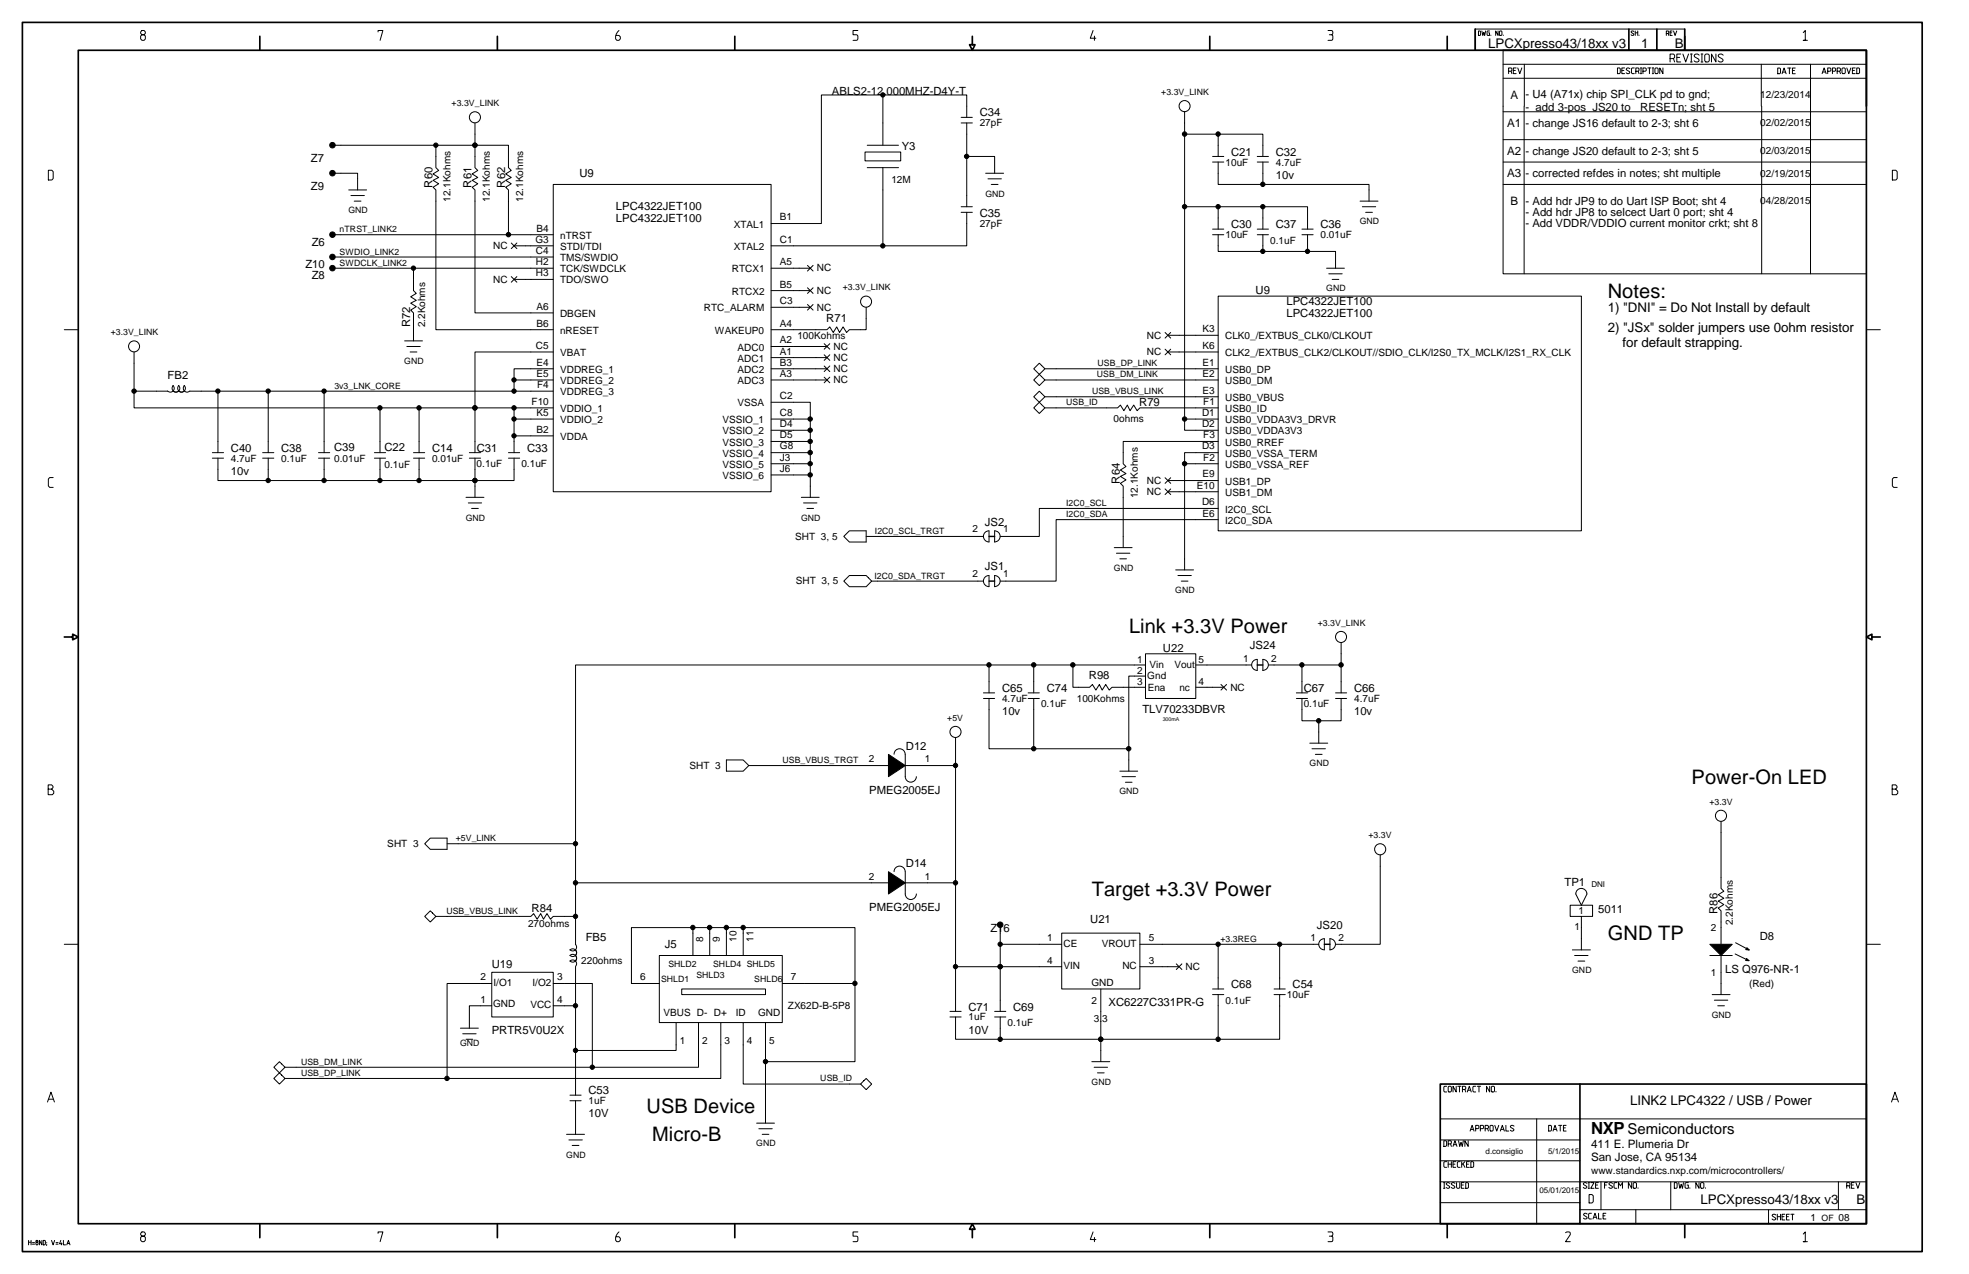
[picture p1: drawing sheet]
<svg xmlns="http://www.w3.org/2000/svg" width="432mm" height="279mm" viewBox="0 0 432 279" stroke-linecap="round" stroke-linejoin="round" font-family="sans-serif">
<g fill="none" stroke="#000" stroke-width=".22">
<path d="M31.1 6.7l-.3 .3v.3l.3 .3h.5l.3 .3v.6l-.3 .3h-.5l-.3-.3v-.6l.3-.3h.5l.3-.3v-.3l-.3-.3zM82.9 7v-.3h1.1l-.6 2.1M135.7 6.7a2.04 2.04 0 0 0-.7 1.8l.3 .3h.4l.3-.3v-.4l-.3-.3h-.6M188.1 6.7h-1v.9h.7l.3 .3-.1 .8-.9 .1M239.7 6.7l-.6 1.7h1.2M240 7.9v.9M291.2 6.7h.8a.55 .55 0 0 1 .2 .8l-.2 .1M291.5 7.6l.7 .1 .1 .8-.3 .3h-.8M324.2 6.8l.5 .1-.1 .9h-.4zM325 6.8l.2 1 .2-.7 .2 .7 .2-1M326.6 6.8h-.4l-.1 .1 .1 .9h.4v-.6h-.1M326.9 7.7v.1"/>
<path d="M328.5 6.8v1l-.5-1v1M329 6.8l.4 .1-.2 .9-.4-.2zM329.6 11v49h79.7M329.6 17.2h79.7M329.6 14.1h79.7M329.7 7.7v.1M330.8 15.6h.6l.2-.1v-.4l-.2-.2h-.6v1.3M331.4 15.6l.2 .6M331.9 15.5h.4M332.5 14.9h-.6v1.3h.6M332.8 14.9l.5 1.3 .4-1.3M334.3 14.1l-.1 45.9"/>
<path d="M354.7 14.9h.5l.1 .2v.9l-.1 .2h-.5zM355.7 15.5h.4M356.3 14.9h-.6v1.3h.6M357.4 15.1l-.5-.2-.3 .3 .7 .5v.3l-.4 .2-.3-.2M358.3 6.9l-.2-.1-.3 .1v.2l.5 .5-.2 .2-.4-.2M358.4 14.9h-.5l-.1 .2v.9l.1 .2h.5M358.6 6.8v1M358.6 7.2h.6M358.7 15.6h.6l.1-.1v-.4l-.1-.2h-.6v1.3M359.2 6.8v1M359.3 15.6l.1 .6M359.4 7.7v.1"/>
<path d="M359.7 14.9h.3M359.7 16.2h.3M359.9 14.9v1.3M360.3 15.6h.5l.2-.1v-.4l-.2-.2h-.5v1.3M361.4 14.9h.7M361.7 14.9v1.3M362.4 14.9h.2M362.4 16.2h.2M362.5 14.9v1.3M363.1 14.9h.4l.1 .2v.9l-.1 .2h-.4l-.2-.2v-.9zM364.7 14.9v1.3l-.7-1.3v1.3M365.4 7.3h.4v-.5h-.4v1"/>
<path d="M365.8 7.3l.2 .5M366.2 12.8h.8l.2-.2v-.5l-.2-.2h-.8v1.7M366.2 7.2h.4M366.7 6.8h-.5v1h.5M367 12.8l.2 .8M367 6.8l.3 1 .4-1M367.7 12.6h.6M368.6 11.9h-.9v1.7h.9M369.1 11.9l.6 1.7 .6-1.7M369.5 6.4h-46v4.6h46M370.7 13.6h.4M370.7 11.9h.4"/>
<path d="M370.9 11.9v1.7M372.6 12.1a.62 .62 0 0 0-1.1 .1l.1 .3 .9 .5v.5a.7 .7 0 0 1-1-.2M373 13.6h.4M373 11.9h.4M373.2 11.9v1.7M374.1 11.9h.5l.2 .2v1.2l-.2 .3h-.5l-.3-.3v-1.2zM376.3 11.9v1.7l-1-1.7v1.7M377.9 12.1a.62 .62 0 0 0-1.1 .1l1 .8 .1 .2-.1 .3a.68 .68 0 0 1-1-.2M386.2 14.1v9.2M389.8 14.9h.5l.2 .2v.9l-.2 .2h-.5zM390.8 16.2l.4-1.3 .5 1.3M391 15.8h.5"/>
<path d="M392 14.9h.7M392.4 14.9v1.3M393.1 15.5h.4M393.7 14.9h-.6v1.3h.6M395.5 7.2l.4-.5v2.1h-.4h.9M397 14.1v45.9M399.6 16.2l.4-1.3 .5 1.3M399.8 15.8h.5M400.8 15.6h.5l.2-.1v-.4l-.2-.2h-.5v1.3M401.8 15.6h.6l.1-.1v-.4l-.1-.2h-.6v1.3M402.9 15.6h.5l.2-.1v-.4l-.2-.2h-.5v1.3M403.4 15.6l.2 .6"/>
<path d="M404.1 14.9h.4l.2 .2v.9l-.2 .2h-.4l-.2-.2v-.9zM405 14.9l.4 1.3 .5-1.3M406.2 15.5h.5M406.8 14.9h-.6v1.3h.6M407.2 14.9h.4l.2 .2v.9l-.2 .2h-.4zM10.6 37.3h.8l.3 .4v1.5l-.3 .3h-.8zM73.5 31.9h38v4.9l.6 .6-1.2 .7 1.2 .8-1.2 .6 1.2 .8-1.2 .8 .6 .6v9.8M73.5 38h4.9v3.7M95.6 31.9v4.9l.6 .6-1.2 .7 1.2 .8-1.2 .6 1.2 .8-1.2 .8 .6 .6v30.6h25.7M104.2 27v9.8l.6 .6-1.3 .7 1.3 .8-1.3 .6 1.3 .8-1.3 .8 .7 .6v26.9h17.1M189.7 33.3h7.8v2h-7.8zM190.2 31.9h6.8"/>
<path d="M190.2 36.8h6.8M193.6 20.8v11.1M193.6 36.8v17.1M210.8 27h2.4M210.8 25.7h2.4M212 34.3h6.1v3.7M212 25.7v-4.9h-31.9v28.2h-11M212 27v18.3M216.2 38h3.9M216.7 39.2h2.9M259.8 29.4h17.1v4.9M259.8 24.5v69.9h7.3"/>
<path d="M265.9 35.5h2.5M265.9 34.3h2.5M267.1 35.5v4.9h33.1v3.7M267.1 29.4v4.9M275.7 35.5h2.5M275.7 34.3h2.5M276.9 35.5v4.9M329.6 35.5h79.7M329.6 24.5h79.7M329.6 30.6h79.7M386.3 23.3v36.7M415 37.3h.8l.3 .4v1.5l-.3 .3h-.8z"/>
<path d="M73.5 58.8h47.8M73.5 56.4h47.8M73.5 51.5h47.8M76.5 41.7h3.9M77 42.9h2.9M77.7 44.1h1.5M90.7 58.8v4.9l.6 .6-1.2 .8 1.2 .8-1.2 .6 1.2 .7-1.2 .8 .6 .6v6.2M112.1 53.3l1.2 1.2M112.7 53.9h8.6M113.3 53.3l-1.2 1.2M121.3 40.4h47.8v67.4h-47.8zM177.1 58.2l1.2 1.2"/>
<path d="M177.7 58.8h-8.6M178.3 58.2l-1.2 1.2M210.8 46.6h2.4M210.8 45.3h2.4M212 46.6v7.3h-42.9M217.4 40.4h1.5M259.8 45.3h26.9v4.9M265.9 51.5h2.5M265.9 50.2h2.5M267.1 51.5v3.6h25.8v3.7M267.1 45.3v4.9M275.7 51.5h2.5"/>
<path d="M275.7 50.2h2.5M276.9 45.3v4.9M276.9 51.5v3.6M285.5 51.5h2.5M285.5 50.2h2.5M286.7 51.5v3.6M290.9 58.8h3.9M298.3 44.1h3.9M298.8 45.3h2.9M299.5 46.6h1.5M329.6 40.4h79.7M14.1 72.3h3.1"/>
<path d="M29.4 77.2v12.3h91.9M88.7 74.8h3.9M89.2 76h3M89.9 77.2h1.5M112.1 60.7l1.2 1.2M112.7 61.3h8.6M113.3 60.7l-1.2 1.2M121.3 77.2h-17.1v22.1M169.1 76h12.3M177.1 66.8l1.2 1.2M177.1 63.1l1.2 1.2M177.7 67.4h-8.6"/>
<path d="M177.7 63.7h-8.6M178.3 66.8l-1.2 1.2M178.3 63.1l-1.2 1.2M180.7 75.4l1.3 1.2M180.7 77.8l1.3 1.2M181.4 78.4h-12.3M182 75.4l-1.3 1.2M182 77.8l-1.3 1.2M189.9 67.4v4.9h-3.6l-.6 .6-.8-1.2-.8 1.2-.6-1.2-.8 1.2-.7-1.2-.6 .6h-12.3M255.5 72.9l1.2 1.2M255.5 76.6l1.2 1.2M256.1 73.5h11"/>
<path d="M256.1 77.2h11M256.7 72.9l-1.2 1.2M256.7 76.6l-1.2 1.2M267.1 64.9h79.7v51.5h-79.7zM291.4 60h2.9M292.1 61.3h1.5M409.3 72.3h3M29.4 85.8h7.4M38 84.5a.85 .85 0 0 1 0 1.3 .85 .85 0 0 1-1.3-.1M38 84.5a.85 .85 0 0 0 0 1.2 .85 .85 0 0 0 1.2 0 .86 .86 0 0 0 1.2 .1 .86 .86 0 0 0 0-1.3 .86 .86 0 0 0 0 1.2 .86 .86 0 0 0 1.2 0M38 85.7a.85 .85 0 0 0 1.2 .1 .85 .85 0 0 0 0-1.3 .86 .86 0 0 0 0 1.2 .86 .86 0 0 0 1.2 0M41.7 85.8h79.6"/>
<path d="M46.6 99.3h2.4M47.8 85.8v13.5M57.6 99.3h2.4M58.8 85.8v13.5M69.9 99.3h2.4M71.1 85.8v13.5M82.1 99.3h2.5M83.3 89.5v9.8M90.7 99.3h2.4M91.9 89.5v9.8M102.9 99.3h2.5M111.5 99.3h2.5"/>
<path d="M112.7 89.5v9.8M112.7 91.9h8.6M112.7 83.3h8.6M112.7 95.6h8.6M121.3 80.9h-8.6v4.9M169.1 88.2h8.6v20.9M169.1 99.3h8.6M169.1 96.8h8.6M169.1 94.4h8.6M177.7 91.9h-8.6M180.7 80.3l1.3 1.2M180.7 82.7l1.3 1.2"/>
<path d="M181.4 80.9h-12.3M181.4 83.3h-12.3M182 80.3l-1.3 1.2M182 82.7l-1.3 1.2M226.7 80.9l1.2-1.2 1.3 1.2-1.3 1.2zM226.7 83.3l1.2-1.2 1.3 1.2-1.3 1.3zM226.7 87l1.2-1.2 1.3 1.2-1.3 1.2zM226.7 89.5l1.2-1.3 1.3 1.3-1.3 1.2zM229.2 89.5h15.9l.6-.7 .8 1.3 .7-1.3 .6 1.3 .8-1.3 .8 1.3 .6-.6h17.1M229.2 80.9h37.9M229.2 83.3h37.9M229.2 87h37.9"/>
<path d="M267.1 96.8h-20.8v4.9l.6 .6-1.2 .8 1.2 .8-1.2 .6 1.2 .7-1.2 .8 .6 .6v13.5M267.1 99.3h-7.3v25.7M267.1 91.9h-7.3M11.7 104.7h-.8l-.3 .4v1.5l.3 .3h.8M46.6 100.5h2.4M47.8 100.5v4.9h64.9v-4.9M57.6 100.5h2.4M58.8 100.5v4.9M69.8 100.5h2.5M71.1 100.5v4.9M82.1 100.5h2.5M83.3 100.5v4.9"/>
<path d="M90.7 100.5h2.4M91.9 100.5v4.9M102.2 109.1h3.9M102.7 110.3h2.9M102.9 100.5h2.5M103.4 111.5h1.5M104.2 100.5v8.6M111.5 100.5h2.5M169.1 104.2h8.6M169.1 101.7h8.6M175.7 109.1h3.9M176.2 110.3h3"/>
<path d="M177 111.5h1.4M185 117.6l1.3-1.2h3.6v2.5h-3.6zM189.9 117.6h25.8M215.9 116.9l.6-.4 .4-.1v2.5a1.22 1.22 0 0 1-1-2zM218.1 116.4a1.22 1.22 0 0 1 1.2 1.2 1.22 1.22 0 0 1-1.2 1.3M218.1 116.4v2.5M255.5 104.8l1.2 1.2M255.5 107.2l1.2 1.3M256.7 104.8l-1.2 1.2M256.7 107.2l-1.2 1.3M267.1 111.5h-39.2v6.1h-8.5M267.1 114h-35.5v13.4h-12.2"/>
<path d="M267.1 101.7h-7.3M267.1 105.4h-11M267.1 107.8h-11M416.1 104.7h-.8l-.3 .4v1.5l.3 .3h.8M185 127.4l1.3-1.2h3.6l1.3 1.2-1.3 1.3h-3.6zM191.2 127.4h24.5M215.9 126.7l.6-.4 .4-.1v2.5a1.22 1.22 0 0 1-1-2zM218.1 126.2a1.22 1.22 0 0 1 1.2 1.2 1.22 1.22 0 0 1-1.2 1.3M218.1 126.2v2.5M244.3 120.1h4M244.8 121.3h3M245.6 122.6h1.4"/>
<path d="M257.8 125h3.9M258.3 126.2h3M259.1 127.4h1.4M215.7 153.2h2.4M215.7 152h2.4M216.9 153.2v11h30.6M216.9 145.8v6.2M225.5 153.2h2.4M225.5 152h2.4M226.7 145.8v6.2M226.7 153.2v11M235.3 145.8v4.9h3.7l.6-.6 .7 1.2 .8-1.2 .6 1.2 .8-1.2 .7 1.2 .7-.6h7.3"/>
<path d="M251.2 143.4h11v9.8h-11zM251.2 145.8h-125v61.3a.86 .86 0 0 1 0 1.2 .86 .86 0 0 1-1.2 0M251.2 148.3h-3.7v20.8M262.2 150.7h6.2M262.2 145.8h12.3M267.8 150.1l1.2 1.2M269 150.1l-1.2 1.2M274.7 145.1l.6-.4 .4-.1v2.4a1.21 1.21 0 0 1-1-1.9zM276.9 144.6a1.21 1.21 0 0 1 1.3 1.2 1.21 1.21 0 0 1-1.3 1.2zM278.2 145.8h15.9M284.3 153.2h2.4M284.3 152h2.4"/>
<path d="M285.5 153.2v4.9h8.6v-4.9M285.5 145.8v6.2M289.2 158.1v4.9M292.9 153.2h2.4M292.9 152h2.4M294.1 140.9v11.1M10.6 173.1h.7l.3-.4v-.3l-.3-.3h-.7v2.2h.9l.3-.3v-.5l-.5-.4M159.3 166.7h3.7l1.2 1.2-1.2 1.2h-3.7zM164.2 167.9h31.9M196.1 165.4a1.22 1.22 0 0 1 1.2-1.2 1.22 1.22 0 0 1 1.2 1.2M198.5 165.4v4.9a1.22 1.22 0 0 0 1.2 1.2 1.22 1.22 0 0 0 1.3-1.2M198.5 167.9h11"/>
<path d="M209.5 161.8v60M245.6 169.1h3.9M246.1 170.3h2.9M246.8 171.6h1.5M287.2 163h4M287.7 164.2h3M288.5 165.4h1.4M415 173.1h.7l.3-.4v-.3l-.3-.3h-.7v2.2h.9l.3-.3v-.5l-.5-.4M93.1 185l1.3-1.2h3.6v2.5h-3.6zM98 185h28.2M126.2 193.6h69.9M196.1 191.2a1.22 1.22 0 0 1 1.2-1.3 1.22 1.22 0 0 1 1.2 1.3v4.9a1.22 1.22 0 0 0 1.2 1.2 1.22 1.22 0 0 0 1.3-1.3"/>
<path d="M198.5 193.6h11M302.7 187.5v19.6h-9.8M344.3 198.5h5v2.5h-5zM346.1 195.1a1.23 1.23 0 0 1 1.9 .9l-1.2 2.5-1.2-2.5v-.3zM377.4 180.1v14.7l.6 .7-1.2 .7 1.2 .8-1.2 .6 1.2 .8-1.2 .7 .6 .6v7.4M14.1 207.1h3.1M93.1 201l1.3-1.3 1.2 1.3-1.2 1.2zM95.6 201h20.8l.6-.6 .8 1.2 .8-1.2 .6 1.2 .8-1.2 .7 1.2 .6-.6h4.9M107.8 213.2h13.5v9.8h-13.5zM107.8 215.7h-9.8v20.8M121.3 215.7h8.6v18.4M125 208.3a.85 .85 0 0 1 1.2 0 .85 .85 0 0 1 0 1.2 .86 .86 0 0 1 0 1.2 .86 .86 0 0 1-1.2 .1 .85 .85 0 0 1 1.2 0 .85 .85 0 0 1 0 1.2"/>
<path d="M126.2 208.3a.85 .85 0 0 1 0 1.2 .85 .85 0 0 1-1.2 0 .86 .86 0 0 1 1.2 0 .86 .86 0 0 1 0 1.3M126.2 212v18.4h22.1v-6.1M144.6 209.6h27v14.7h-27zM144.6 215.7h-6.1v-12.3h49v29.4h-19.6M149.5 216.9h18.4v1.2h-18.4zM152 203.4v6.2M155.6 203.4v6.2M159.3 203.4v6.2M163 203.4v6.2M187.5 215.7h-15.9M219.4 207.1h13.4M219.4 203.4v18.4"/>
<path d="M232.8 204.6h17.2v12.3h-17.2zM232.8 212h-23.2M241.4 216.9v15.9M250 207.1h39.2M250 212h8.6M258 211.4l1.2 1.2M259.2 211.4l-1.2 1.2M265.9 218.1h2.5M265.9 216.9h2.5M267.1 207.1v9.8M267.1 218.1v9.8M279.4 218.1h2.5"/>
<path d="M279.4 216.9h2.5M280.6 218.1v9.8h-71.1v-4.9M280.6 207.1v9.8M290.4 208.3a1.22 1.22 0 0 1-1.2-1.2 1.22 1.22 0 0 1 1.2-1.2v2.4M291.6 205.9a1.22 1.22 0 0 1 1.3 1.2 1.22 1.22 0 0 1-1.3 1.2M291.7 205.9v2.4M344.8 208.3h4M345.3 209.5h3M346.1 210.8h1.4M346.8 201v7.3M375 209.5h4.9M375.5 218.1h3.9"/>
<path d="M376 219.4h2.9M377.4 209.5v8.6M380.5 209.2l3 1.5M380.6 206.8l3 1.5h-.8l.3-.5 .5 .5M383 210.2l.6 .5h-.8zM383.1 208l.2 .2h-.3zM383.2 210.6h-.2l.1-.2 .2 .2M409.3 207.1h3M60 234.1l1.3-1.3 1.2 1.3-1.2 1.2zM60 236.5l1.3-1.2 1.2 1.2-1.2 1.2zM101 225.5h3.9M101.5 226.7h2.9"/>
<path d="M102.2 227.9h1.5M107.8 220.6h-4.9v4.9M121.3 220.6h4.9M126.2 230.4v9.8M153.2 224.3v9.8h-90.7M158.1 224.3v12.2h-95.6M163 224.3v13.4h25.7M167.9 224.3v22M189.4 237l.5-.5 1.3 1.2-1.3 1.3-1.2-1.3zM208.3 223h2.5M208.3 221.8h2.5M218.1 223h2.5"/>
<path d="M218.1 221.8h2.5M219.4 223v4.9M239.4 232.8h4M239.9 234.1h3M240.7 235.3h1.4M317.2 238.2h-.4l-.2 .2v.9l.2 .2h.4M317.8 238.2h.3l.2 .2v.9l-.2 .2h-.3l-.2-.2v-.9zM319.3 238.2v1.3l-.7-1.3v1.3M319.7 238.2h.7M320.1 238.2v1.3M320.7 238.9h.5l.2-.1v-.4l-.2-.2h-.5v1.3M321.2 238.9l.2 .6"/>
<path d="M321.8 239.5l.4-1.3 .4 1.3M321.9 239.1h.6M323.6 238.2h-.4l-.2 .2v.9l.2 .2h.4M324 238.2h.7M324.3 238.2v1.3M326.7 238.2v1.3l-.7-1.3v1.3M327.2 238.2h.4l.1 .2v.9l-.1 .2h-.4l-.2-.2v-.9zM328.1 239.4v.1M376.7 220.6h1.5M10.4 241.7l.8-2.2 .7 2.2M10.7 241.1h.9M124.2 248.8h4"/>
<path d="M124.8 250h2.9M125 240.2h2.4M125 241.4h2.4M125.5 251.2h1.5M126.2 241.4v7.4M165.9 246.3h3.9M166.4 247.5h3M167.2 248.8h1.4M315.8 250h30.7M315.8 245.4h93.5M315.8 254.6h30.7M315.8 259.2h93.5"/>
<path d="M316.6 259.4h.3M316.6 250.2h.5l.1 .1v.9l-.1 .2h-.5zM316.7 259.4v1.2M317.2 254.8h-.4l-.2 .1v.9l.2 .2h.4M317.6 254.8v1.2M317.6 255.3h.7M317.6 250.9h.5l.2-.2v-.4l-.2-.1h-.5v1.2M317.9 259.5l-.5-.1-.3 .2 .7 .6v.3l-.4 .1-.3-.2M318.1 250.9l.2 .5M318.3 254.8v1.2M318.6 255.3h.5M318.6 251.4l.5-1.2 .4 1.2"/>
<path d="M318.8 251h.5M319.1 259.5l-.6-.1-.2 .2 .7 .6v.3l-.5 .1-.2-.2M319.2 254.8h-.6v1.2h.6M319.4 259.4v1l.2 .2h.4l.1-.2v-1M319.8 250.2l.3 1.2 .3-.9 .3 .9 .2-1.2M320.2 254.8h-.4l-.2 .1v.9l.2 .2h.4M320.5 259.9h.4M320.5 254.8v1.2M320.8 255.2l.4 .8M321.1 259.4h-.6v1.2h.6M321.2 254.8l-.7 .7M321.4 259.4h.5l.1 .1v.9l-.1 .2h-.5z"/>
<path d="M321.6 255.3h.4M322 250.2v1.2l-.8-1.2v1.2M322.2 254.8h-.6v1.2h.6M322.4 248.1l.4-1.3 .5 1.3M322.6 254.8h.4l.2 .1v.9l-.2 .2h-.4zM322.6 247.7h.5M323.6 247.5h.5l.2-.1v-.4l-.2-.2h-.5v1.3M324.6 247.5h.6l.2-.1v-.4l-.2-.2h-.6v1.3M325.7 247.5h.5l.2-.1v-.4l-.2-.2h-.5v1.3M326.2 247.5l.2 .6M326.9 246.8h.4l.1 .2v.9l-.1 .2h-.4l-.2-.2v-.9zM327.8 246.8l.4 1.3 .5-1.3"/>
<path d="M329 248.1l.5-1.3 .4 1.3M329.2 247.7h.5M330.2 246.8v1.3h.7M332 247l-.3-.2-.4 .1v.3l.7 .6-.3 .3-.5-.2M337 245.4v23M339.6 246.8h.5l.1 .2v.9l-.1 .2h-.5zM340.6 248.1l.4-1.3 .5 1.3M340.7 247.7h.6M341.8 246.8h.7M342.2 246.8v1.3M342.9 247.4h.4M343.5 246.8h-.6v1.3h.6"/>
<path d="M348 259.5l-.3-.1-.4 .1v.3l.7 .5-.3 .3-.5-.2M348.3 259.4h.3M348.4 259.4v1.2M348.8 259.4h.8l-.8 1.2h.8M349.9 259.9h.5M350.5 259.4h-.6v1.2h.6M351.1 259.2v6.1M351.9 259.9h.4M352.5 259.4h-.6v1.2M353.6 259.5l-.5-.1-.3 .2 .8 .7a.45 .45 0 0 1-.3 .3 .45 .45 0 0 1-.5-.2M354.6 259.4h-.5l-.2 .1v.9l.2 .2h.5M357.8 259.4v1.2l-.7-1.2v1.2"/>
<path d="M358.3 259.4h.4l.2 .1v.9l-.2 .2h-.4l-.1-.2v-.9zM366.4 259.2v6.1M367.2 259.4h.4l.2 .1v.9l-.2 .2h-.4zM368.1 259.4l.3 1.2 .3-.9 .3 .9 .2-1.2M370.2 259.4h-.5l-.2 .1v.9l.2 .2h.5v-.7h-.2M372.6 259.4v1.2l-.7-1.2v1.2M373.1 259.4h.4l.2 .1v.9l-.2 .2h-.4l-.2-.2v-.9zM403.2 259.2v6.1M406 259.9h.4M406.6 259.4h-.6v1.2h.6M407 259.4l.4 1.2 .5-1.2M414.8 241.7l.8-2.2 .7 2.2"/>
<path d="M415.1 241.1h.9M6.3 272v1M6.3 272.4h.5M6.8 272v1M7.1 272.9h.5M7.1 272.5h.5M8 272l-.1 .3 .4 .3-.1 .4h-.2l-.1-.4 .3-.2 .1-.2zM9.2 272v1l-.5-1v1M9.5 272l.4 .2-.1 .8h-.3zM10.2 272.9v.2M10.2 272.5v.1M11.3 272l.3 1 .4-1"/>
<path d="M12.3 272.9h.4M12.3 272.5h.4M13.3 272l-.2 .8h.5M13.5 272.6v.4M13.9 272v1h.5M14.6 273l.4-1 .3 1M14.8 272.7h.4M31.1 270.2l-.3 .3v.3l.3 .3h.5l.3 .3v.6l-.3 .3h-.5l-.3-.3v-.6l.3-.3h.5l.3-.3v-.3l-.3-.3zM82.9 270.5v-.3h1.1l-.6 2.1M135.7 270.2a2.03 2.03 0 0 0-.7 1.8l.3 .3h.4l.3-.3v-.4l-.3-.4h-.6M188.1 270.2h-1v.9h.7l.3 .3-.1 .8-.9 .1M239.7 270.2l-.6 1.6h1.2"/>
<path d="M240 271.4v.9M291.2 270.2h.8a.5 .5 0 0 1 .3 .4 .5 .5 0 0 1-.3 .5M291.5 271.1l.7 .1 .1 .8-.3 .3h-.8M315.8 263.8h30.7M316.6 260.6h.3M343.3 270.3l.8-.1 .2 .1 .1 .2v.3l-1.1 1.5h1.1M346.5 265.3h62.8M348.1 266.3l-.1-.1a.43 .43 0 0 0-.7 .2l.8 .7a.45 .45 0 0 1-.8 0M348.3 260.6h.3M348.5 262h.6l.3 .3v1.2l-.3 .3h-.6zM349 266.1h-.4l-.2 .2v.8l.2 .2h.4M349.3 267.3l.5-1.2 .4 1.2"/>
<path d="M349.5 267h.6M350.6 266.1v1.2h.6M351.6 266.6h.4M352.2 266.1h-.6v1.2h.6M354.9 260.6v-1.2l.5 .7 .4-.7v1.2M358.7 265.3v3.1M359.2 260.5v.1M370.6 260.5v.1M374 260.5v.1M387.8 265.3v3.1M389.4 266.5l-.5-.2-.3 .3 .7 .5v.3a.47 .47 0 0 1-.7-.1M389.8 266.3v1.2"/>
<path d="M389.8 266.8h.7M390.5 266.3v1.2M390.8 266.8h.4M391.4 266.3h-.6v1.2h.6M391.8 266.8h.4M392.4 266.3h-.6v1.2h.6M392.7 266.3h.7M393.1 266.3v1.2M395.5 270.6l.4-.4v2.1h-.4h.9M405 260.1h.5l.2-.2v-.4l-.2-.1h-.5v1.2M405.5 260.1l.2 .5"/>
<circle cx="104.1" cy="25.7" r="1.22"/>
<circle cx="259.8" cy="23.3" r="1.21"/>
<circle cx="29.4" cy="76" r="1.21"/>
<circle cx="189.9" cy="66.2" r="1.21"/>
<circle cx="294.1" cy="139.7" r="1.21"/>
<circle cx="209.5" cy="160.5" r="1.22"/>
<circle cx="377.4" cy="178.9" r="1.22"/>
<circle cx="302.7" cy="186.3" r="1.22"/>
</g>
<g fill="#000" stroke="#000" stroke-width=".22">
<path d="M194.8 165.4l3.7 2.5-3.7 2.4z" fill-rule="evenodd"/>
<path d="M194.8 191.2l3.7 2.4-3.7 2.5z" fill-rule="evenodd"/>
<path d="M375 207.1h4.9l-2.5 2.4z" fill-rule="evenodd"/>
<circle cx="72.9" cy="31.8" r=".61"/>
<circle cx="72.9" cy="38" r=".61"/>
<circle cx="95.6" cy="31.8" r=".48"/>
<circle cx="104.2" cy="31.8" r=".48"/>
<circle cx="193.6" cy="20.8" r=".48"/>
<circle cx="212" cy="34.3" r=".48"/>
<circle cx="259.8" cy="29.4" r=".49"/>
<circle cx="267.1" cy="29.4" r=".48"/>
<circle cx="72.9" cy="51.5" r=".61"/>
<circle cx="72.9" cy="58.8" r=".61"/>
<circle cx="72.9" cy="56.4" r=".61"/>
<circle cx="90.7" cy="58.8" r=".48"/>
<circle cx="111.5" cy="51.5" r=".49"/>
<circle cx="193.6" cy="53.9" r=".48"/>
<circle cx="259.8" cy="45.3" r=".48"/>
<circle cx="267.1" cy="45.3" r=".48"/>
<circle cx="276.9" cy="40.4" r=".48"/>
<circle cx="276.9" cy="45.3" r=".48"/>
<circle cx="276.9" cy="55.1" r=".48"/>
<circle cx="286.7" cy="55.1" r=".48"/>
<circle cx="29.4" cy="85.8" r=".48"/>
<circle cx="47.8" cy="85.8" r=".48"/>
<circle cx="58.8" cy="85.8" r=".48"/>
<circle cx="71.1" cy="85.8" r=".48"/>
<circle cx="83.3" cy="89.4" r=".48"/>
<circle cx="91.9" cy="89.4" r=".48"/>
<circle cx="104.1" cy="89.4" r=".48"/>
<circle cx="112.7" cy="89.4" r=".48"/>
<circle cx="112.7" cy="91.9" r=".48"/>
<circle cx="112.7" cy="85.8" r=".48"/>
<circle cx="112.7" cy="83.3" r=".48"/>
<circle cx="112.7" cy="95.6" r=".48"/>
<circle cx="177.7" cy="99.2" r=".49"/>
<circle cx="177.7" cy="96.8" r=".48"/>
<circle cx="177.7" cy="94.3" r=".48"/>
<circle cx="177.7" cy="91.9" r=".48"/>
<circle cx="259.8" cy="91.9" r=".48"/>
<circle cx="58.8" cy="105.4" r=".48"/>
<circle cx="71.1" cy="105.4" r=".48"/>
<circle cx="83.3" cy="105.4" r=".48"/>
<circle cx="91.9" cy="105.4" r=".48"/>
<circle cx="104.2" cy="105.4" r=".48"/>
<circle cx="177.7" cy="101.7" r=".48"/>
<circle cx="177.7" cy="104.1" r=".48"/>
<circle cx="259.8" cy="101.7" r=".48"/>
<circle cx="216.9" cy="145.8" r=".48"/>
<circle cx="226.7" cy="145.8" r=".49"/>
<circle cx="235.3" cy="145.8" r=".49"/>
<circle cx="285.5" cy="145.8" r=".48"/>
<circle cx="289.2" cy="158.1" r=".48"/>
<circle cx="294.1" cy="145.8" r=".49"/>
<circle cx="209.5" cy="167.9" r=".48"/>
<circle cx="226.7" cy="164.2" r=".48"/>
<circle cx="247.5" cy="164.2" r=".48"/>
<circle cx="126.2" cy="193.6" r=".48"/>
<circle cx="126.2" cy="185" r=".48"/>
<circle cx="209.5" cy="193.6" r=".48"/>
<circle cx="126.2" cy="201" r=".48"/>
<circle cx="151.9" cy="203.4" r=".48"/>
<circle cx="155.6" cy="203.4" r=".49"/>
<circle cx="159.3" cy="203.4" r=".48"/>
<circle cx="163" cy="203.4" r=".48"/>
<circle cx="187.5" cy="215.7" r=".48"/>
<circle cx="209.5" cy="212" r=".48"/>
<circle cx="219.3" cy="202.8" r=".61"/>
<circle cx="219.3" cy="207.1" r=".48"/>
<circle cx="219.3" cy="212" r=".48"/>
<circle cx="267.1" cy="207.1" r=".48"/>
<circle cx="280.6" cy="207.1" r=".48"/>
<circle cx="98" cy="236.5" r=".48"/>
<circle cx="126.2" cy="230.4" r=".48"/>
<circle cx="126.2" cy="220.6" r=".48"/>
<circle cx="129.9" cy="234" r=".48"/>
<circle cx="167.9" cy="232.8" r=".48"/>
<circle cx="219.3" cy="227.9" r=".48"/>
<circle cx="241.4" cy="227.9" r=".48"/>
<circle cx="267.1" cy="227.9" r=".48"/>
</g>
<path d="M216.9 117.6h1.2M216.9 127.4h1.2M275.7 145.8h1.2M290.4 207.1h1.3" fill="none" stroke="#000" stroke-width=".32"/>
<g fill="none" stroke="#000" stroke-width=".37">
<path d="M4.9 4.9h416.6v269.6h-416.6zM17.2 11h392.1v257.4h-392.1zM57 8v3M109.1 8v3M161.1 8v3M213.2 8v1.8h-.6l.6 1.2 .6-1.2h-.6M265.3 8v3M317.4 8v3M323.5 6.4v4.6M329.6 11h79.7v12.3M357.2 6.4v4.6M363.3 6.4v4.6"/>
<path d="M369.5 6.4v4.6M14.1 139.7h1.8v.6l1.3-.6-1.3-.6v.6M410.5 139.7v.6l-1.2-.6 1.2-.6v.6h1.8M315.8 237.7h93.5v30.7h-93.5zM346.5 237.7v30.7M57 268.4v3M109.1 268.4v3M161.1 268.4v3M213.2 269.6h-.6l.6-1.2 .6 1.2h-.6v1.8M265.3 268.4v3M317.4 268.4v3M369.5 268.4v3"/>
</g>
<g font-size="4.4">
<text x="352.6" y="65.3">Notes:</text>
<text x="247.6" y="138.8">Link +3.3V Power</text>
<text x="371" y="171.9">Power-On LED</text>
<text x="239.4" y="196.4">Target +3.3V Power</text>
<text x="352.6" y="206.2">GND TP</text>
<text x="141.8" y="244.2">USB Device</text>
<text x="143" y="250.3">Micro-B</text>
</g>
<text font-size="3.7" x="348.9" y="248.7">NXP</text>
<text font-size="3.3" x="356.9" y="248.8">Semiconductors</text>
<g font-size="2.9">
<text x="326.4" y="10.5">LPCXpresso43/18xx v3</text>
<text x="359.9" y="10.5">1</text>
<text x="367.3" y="10.5">B</text>
<text x="352.6" y="68.3">1) &quot;DNI&quot; = Do Not Install by default</text>
<text x="352.6" y="72.8">2) &quot;JSx&quot; solder jumpers use 0ohm resistor</text>
<text x="355.8" y="76.1">for default strapping.</text>
<text x="357.5" y="242.4">LINK2 LPC4322 / USB / Power</text>
<text x="372.9" y="264.1">LPCXpresso43/18xx v3</text>
<text x="407.1" y="264.1">B</text>
</g>
<g font-size="2.5">
<text x="182.5" y="20.8">ABLS2-12.000MHZ-D4Y-T</text>
<text x="331.2" y="21.6">A</text>
<text x="334.5" y="21.4">- U4 (A71x) chip SPI_CLK pd to gnd;</text>
<text x="214.8" y="25.5">C34</text>
<text x="330.5" y="27.7">A1</text>
<text x="334.5" y="27.8">- change JS16 default to 2-3; sht 6</text>
<text x="334.5" y="24.3">- add 3-pos JS20 to</text>
<text x="359.7" y="24.3">RESETn; sht 5</text>
<text x="68.2" y="35.5">Z7</text>
<text x="197.8" y="32.9">Y3</text>
<text x="270" y="34.1">C21</text>
<text x="279.8" y="34.1">C32</text>
<text x="330.5" y="33.9">A2</text>
<text x="334.5" y="33.9">- change JS20 default to 2-3; sht 5</text>
<text x="68.2" y="41.6">Z9</text>
<text x="94.8" y="41.1" transform="rotate(-90 94.8 41.1)">R60</text>
<text x="103.4" y="41.1" transform="rotate(-90 103.4 41.1)">R61</text>
<text x="110.8" y="41.1" transform="rotate(-90 110.8 41.1)">R62</text>
<text x="127.1" y="38.8">U9</text>
<text x="279.8" y="39.2">10v</text>
<text x="330.5" y="38.8">A3</text>
<text x="334.5" y="38.8">- corrected refdes in notes; sht multiple</text>
<text x="135.1" y="46.1">LPC4322JET100</text>
<text x="214.8" y="47.6">C35</text>
<text x="331.2" y="44.9">B</text>
<text x="334.5" y="44.9">- Add hdr JP9 to do Uart ISP Boot; sht 4</text>
<text x="334.5" y="47.4">- Add hdr JP8 to selcect Uart 0 port; sht 4</text>
<text x="68.4" y="53.9">Z6</text>
<text x="135.1" y="48.6">LPC4322JET100</text>
<text x="270" y="50.1">C30</text>
<text x="279.8" y="50.1">C37</text>
<text x="289.6" y="50.1">C36</text>
<text x="334.5" y="49.8">- Add VDDR/VDDIO current monitor crkt; sht 8</text>
<text x="67" y="58.8">Z10</text>
<text x="68.4" y="61.3">Z8</text>
<text x="275.4" y="64.5">U9</text>
<text x="89.9" y="71.8" transform="rotate(-90 89.9 71.8)">R72</text>
<text x="181.2" y="70.6">R71</text>
<text x="282.1" y="69.4">LPC4322JET100</text>
<text x="282.1" y="67">LPC4322JET100</text>
<text x="36.8" y="83.1">FB2</text>
<text x="249.8" y="89">R79</text>
<text x="50.6" y="99.1">C40</text>
<text x="61.7" y="99.1">C38</text>
<text x="73.3" y="98.9">C39</text>
<text x="84.3" y="98.9">C22</text>
<text x="94.7" y="99.1">C14</text>
<text x="104.6" y="99.1">C31</text>
<text x="115.6" y="99.1">C33</text>
<text x="50.6" y="104.1">10v</text>
<text x="245.6" y="106.1" transform="rotate(-90 245.6 106.1)">R64</text>
<text x="216" y="115.3">JS2</text>
<text x="216" y="125.1">JS1</text>
<text x="255" y="143">U22</text>
<text x="274.1" y="142.4">JS24</text>
<text x="238.8" y="149">R98</text>
<text x="219.8" y="151.8">C65</text>
<text x="229.6" y="151.8">C74</text>
<text x="285.9" y="151.8">C67</text>
<text x="296.9" y="151.8">C66</text>
<text x="219.8" y="156.8">10v</text>
<text x="250.5" y="156.4">TLV70233DBVR</text>
<text x="296.9" y="156.8">10v</text>
<text x="198.7" y="164.5">D12</text>
<text x="190.6" y="174.1">PMEG2005EJ</text>
<text x="198.7" y="190.2">D14</text>
<text x="343.1" y="194.2">TP1</text>
<text x="116.6" y="200">R84</text>
<text x="190.6" y="199.8">PMEG2005EJ</text>
<text x="239.1" y="202.5">U21</text>
<text x="288.8" y="203.7">JS20</text>
<text x="350.5" y="200.3">5011</text>
<text x="376.7" y="200.4" transform="rotate(-90 376.7 200.4)">R86</text>
<text x="128.4" y="206.3">FB5</text>
<text x="145.8" y="207.9">J5</text>
<text x="217.2" y="204.4">Z16</text>
<text x="385.9" y="206.1">D8</text>
<text x="107.8" y="212.3">U19</text>
<text x="378.4" y="213.4">LS Q976-NR-1</text>
<text x="212.4" y="221.6">C71</text>
<text x="222.2" y="221.6">C69</text>
<text x="243.1" y="220.6">XC6227C331PR-G</text>
<text x="270" y="216.7">C68</text>
<text x="283.5" y="216.7">C54</text>
<text x="107.8" y="226.8">PRTR5V0U2X</text>
<text x="212.4" y="226.7">10V</text>
<text x="129.1" y="240">C53</text>
<text x="129.1" y="245">10V</text>
<text x="348.9" y="251.8">411 E. Plumeria Dr</text>
<text x="348.9" y="254.7">San Jose, CA 95134</text>
</g>
<g font-size="2.2">
<text x="386" y="21.5">12/23/2014</text>
<text x="214.8" y="27.7">27pF</text>
<text x="386" y="27.7">02/02/2015</text>
<text x="386" y="33.8">02/03/2015</text>
<text x="195.5" y="40.1">12M</text>
<text x="268.8" y="36.3">10uF</text>
<text x="279.8" y="36.3">4.7uF</text>
<text x="386" y="38.7">02/19/2015</text>
<text x="98.8" y="44.3" transform="rotate(-90 98.8 44.3)">12.1Kohms</text>
<text x="107.4" y="44.3" transform="rotate(-90 107.4 44.3)">12.1Kohms</text>
<text x="114.7" y="44.3" transform="rotate(-90 114.7 44.3)">12.1Kohms</text>
<text x="386" y="44.8">04/28/2015</text>
<text x="117.4" y="53.2">G3</text>
<text x="117.6" y="50.8">B4</text>
<text x="122.8" y="52.4">nTRST</text>
<text x="160.9" y="49.9">XTAL1</text>
<text x="171" y="53.2">C1</text>
<text x="171" y="48.3">B1</text>
<text x="214.8" y="49.8">27pF</text>
<text x="268.8" y="52.2">10uF</text>
<text x="278.5" y="53.4">0.1uF</text>
<text x="289.6" y="52.2">0.01uF</text>
<text x="108.2" y="54.6">NC</text>
<text x="117.5" y="55.7">C4</text>
<text x="117.5" y="58.1">H2</text>
<text x="122.8" y="54.8">STDI/TDI</text>
<text x="122.8" y="57.3">TMS/SWDIO</text>
<text x="122.8" y="59.7">TCK/SWDCLK</text>
<text x="160.5" y="59.7">RTCX1</text>
<text x="160.9" y="54.8">XTAL2</text>
<text x="171" y="58.1">A5</text>
<text x="179.1" y="59.5">NC</text>
<text x="108.2" y="62">NC</text>
<text x="117.5" y="60.6">H3</text>
<text x="122.8" y="62.2">TDO/SWO</text>
<text x="160.5" y="64.6">RTCX2</text>
<text x="171" y="63.1">B5</text>
<text x="179.1" y="64.5">NC</text>
<text x="93.2" y="71.8" transform="rotate(-90 93.2 71.8)">2.2Kohms</text>
<text x="117.6" y="71.6">B6</text>
<text x="117.6" y="67.9">A6</text>
<text x="122.8" y="69.5">DBGEN</text>
<text x="154.3" y="68.3">RTC_ALARM</text>
<text x="171" y="71.6">A4</text>
<text x="171" y="66.7">C3</text>
<text x="179.1" y="68.1">NC</text>
<text x="117.5" y="76.5">C5</text>
<text x="122.8" y="73.2">nRESET</text>
<text x="156.8" y="73.2">WAKEUP0</text>
<text x="161.8" y="76.9">ADC0</text>
<text x="171" y="77.7">A1</text>
<text x="171" y="75.3">A2</text>
<text x="174.9" y="74.3">100Kohms</text>
<text x="182.8" y="76.7">NC</text>
<text x="251.5" y="74.3">NC</text>
<text x="251.5" y="77.9">NC</text>
<text x="263.7" y="76.5">K6</text>
<text x="263.7" y="72.9">K3</text>
<text x="268.7" y="74.4">CLK0_/EXTBUS_CLK0/CLKOUT</text>
<text x="117.6" y="80.2">E4</text>
<text x="117.6" y="82.7">E5</text>
<text x="122.8" y="81.8">VDDREG_1</text>
<text x="122.8" y="78.1">VBAT</text>
<text x="161.8" y="79.3">ADC1</text>
<text x="161.8" y="81.8">ADC2</text>
<text x="171" y="82.7">A3</text>
<text x="171" y="80.2">B3</text>
<text x="182.8" y="81.6">NC</text>
<text x="182.8" y="79.1">NC</text>
<text x="263.7" y="80.2">E1</text>
<text x="263.7" y="82.7">E2</text>
<text x="268.7" y="78.1">CLK2_/EXTBUS_CLK2/CLKOUT//SDIO_CLK/I2S0_TX_MCLK/I2S1_RX_CLK</text>
<text x="268.7" y="81.8">USB0_DP</text>
<text x="116.6" y="88.8">F10</text>
<text x="117.8" y="85.1">F4</text>
<text x="122.8" y="84.2">VDDREG_2</text>
<text x="122.8" y="86.7">VDDREG_3</text>
<text x="161.7" y="89.1">VSSA</text>
<text x="161.8" y="84.2">ADC3</text>
<text x="171" y="87.5">C2</text>
<text x="182.8" y="84.1">NC</text>
<text x="263.7" y="86.3">E3</text>
<text x="263.9" y="88.8">F1</text>
<text x="268.7" y="84.2">USB0_DM</text>
<text x="268.7" y="87.9">USB0_VBUS</text>
<text x="117.6" y="94.9">B2</text>
<text x="117.6" y="91.2">K5</text>
<text x="122.8" y="90.3">VDDIO_1</text>
<text x="122.8" y="92.8">VDDIO_2</text>
<text x="158.4" y="95.2">VSSIO_2</text>
<text x="158.4" y="92.8">VSSIO_1</text>
<text x="171" y="91.2">C8</text>
<text x="171" y="93.7">D4</text>
<text x="244.2" y="92.6">0ohms</text>
<text x="263.6" y="91.2">D1</text>
<text x="263.6" y="93.7">D2</text>
<text x="268.7" y="92.8">USB0_VDDA3V3_DRVR</text>
<text x="268.7" y="95.3">USB0_VDDA3V3</text>
<text x="268.7" y="90.3">USB0_ID</text>
<text x="50.6" y="101.3">4.7uF</text>
<text x="61.7" y="101.3">0.1uF</text>
<text x="73.3" y="101.3">0.01uF</text>
<text x="94.7" y="101.3">0.01uF</text>
<text x="122.8" y="96.5">VDDA</text>
<text x="158.4" y="97.7">VSSIO_3</text>
<text x="158.4" y="100.2">VSSIO_4</text>
<text x="171" y="96.1">D5</text>
<text x="171" y="98.6">G8</text>
<text x="171" y="101">J3</text>
<text x="263.6" y="98.6">D3</text>
<text x="263.9" y="96.1">F3</text>
<text x="263.9" y="101">F2</text>
<text x="268.7" y="97.7">USB0_RREF</text>
<text x="268.7" y="100.2">USB0_VSSA_TERM</text>
<text x="84.3" y="102.5">0.1uF</text>
<text x="104.5" y="102.4">0.1uF</text>
<text x="114.3" y="102.4">0.1uF</text>
<text x="158.4" y="102.6">VSSIO_5</text>
<text x="158.4" y="105.1">VSSIO_6</text>
<text x="171" y="103.5">J6</text>
<text x="251.5" y="106.1">NC</text>
<text x="262.5" y="107.2">E10</text>
<text x="263.7" y="104.7">E9</text>
<text x="268.7" y="102.6">USB0_VSSA_REF</text>
<text x="268.7" y="106.3">USB1_DP</text>
<text x="249.5" y="109.2" transform="rotate(-90 249.5 109.2)">12.1Kohms</text>
<text x="251.5" y="108.6">NC</text>
<text x="263.6" y="110.8">D6</text>
<text x="263.7" y="113.3">E6</text>
<text x="268.7" y="108.7">USB1_DM</text>
<text x="268.7" y="112.4">I2C0_SCL</text>
<text x="174.4" y="118.4">SHT 3, 5</text>
<text x="213.2" y="116.8">2</text>
<text x="220" y="116.8">1</text>
<text x="268.7" y="114.9">I2C0_SDA</text>
<text x="174.5" y="128.2">SHT 3, 5</text>
<text x="213.2" y="126.6">2</text>
<text x="220" y="126.6">1</text>
<text x="249.4" y="145.3">1</text>
<text x="249.4" y="147.8">2</text>
<text x="251.6" y="149">Gnd</text>
<text x="252.1" y="146.5">Vin</text>
<text x="257.5" y="146.5">Vout</text>
<text x="262.8" y="145.3">5</text>
<text x="272.6" y="145.1">1</text>
<text x="278.8" y="145.1">2</text>
<text x="219.8" y="153.9">4.7uF</text>
<text x="228.3" y="155.2">0.1uF</text>
<text x="236.1" y="153.9">100Kohms</text>
<text x="249.4" y="150.2">3</text>
<text x="251.7" y="151.4">Ena</text>
<text x="258.6" y="151.4">nc</text>
<text x="262.8" y="150.2">4</text>
<text x="269.8" y="151.4">NC</text>
<text x="285.9" y="155.2">0.1uF</text>
<text x="296.9" y="153.9">4.7uF</text>
<text x="190.5" y="167.2">2</text>
<text x="202.8" y="167.2">1</text>
<text x="151.2" y="168.6">SHT 3</text>
<text x="84.9" y="185.8">SHT 3</text>
<text x="190.5" y="192.9">2</text>
<text x="202.8" y="192.9">1</text>
<text x="115.8" y="203.3">270ohms</text>
<text x="345.3" y="203.9">1</text>
<text x="346.2" y="200.5">1</text>
<text x="380" y="202.9" transform="rotate(-90 380 202.9)">2.2Kohms</text>
<text x="154.2" y="206.5" transform="rotate(-90 154.2 206.5)">8</text>
<text x="157.9" y="206.5" transform="rotate(-90 157.9 206.5)">9</text>
<text x="161.5" y="206.5" transform="rotate(-90 161.5 206.5)">10</text>
<text x="165.2" y="206.5" transform="rotate(-90 165.2 206.5)">11</text>
<text x="229.6" y="206.4">1</text>
<text x="233.2" y="207.6">CE</text>
<text x="241.6" y="207.6">VROUT</text>
<text x="252" y="206.4">5</text>
<text x="287.4" y="206.4">1</text>
<text x="293.5" y="206.4">2</text>
<text x="375.2" y="204.2">2</text>
<text x="105.4" y="215">2</text>
<text x="122.2" y="215">3</text>
<text x="127.4" y="211.3">220ohms</text>
<text x="140.4" y="214.9">6</text>
<text x="173.4" y="214.9">7</text>
<text x="229.6" y="211.3">4</text>
<text x="233.2" y="212.6">VIN</text>
<text x="246.1" y="212.6">NC</text>
<text x="252" y="211.3">3</text>
<text x="260" y="212.7">NC</text>
<text x="375.2" y="214">1</text>
<text x="105.4" y="219.9">1</text>
<text x="108.1" y="220.9">GND</text>
<text x="108.2" y="216.2">I/O1</text>
<text x="116.3" y="221.1">VCC</text>
<text x="116.8" y="216.2">I/O2</text>
<text x="122.2" y="219.9">4</text>
<text x="172.8" y="221.3">ZX62D-B-5P8</text>
<text x="239.4" y="216.2">GND</text>
<text x="239.4" y="220.2">2</text>
<text x="268.7" y="220.1">0.1uF</text>
<text x="282.2" y="218.9">10uF</text>
<text x="383.6" y="216.4">(Red)</text>
<text x="145.5" y="222.9">VBUS D- D+</text>
<text x="161.4" y="222.8">ID</text>
<text x="166.3" y="222.8">GND</text>
<text x="212.4" y="223.8">1uF</text>
<text x="220.9" y="225">0.1uF</text>
<text x="239.9" y="224.1">3.3</text>
<text x="149.1" y="228.9">1</text>
<text x="154" y="228.9">2</text>
<text x="158.9" y="228.9">3</text>
<text x="163.8" y="228.9">4</text>
<text x="168.7" y="228.9">5</text>
<text x="129.1" y="242.2">1uF</text>
<text x="348.9" y="257.5">www.standardics.nxp.com/microcontrollers/</text>
<text x="397" y="267.7">1</text>
<text x="403.2" y="267.7">08</text>
</g>
<g font-size="1.9">
<text x="99" y="23.3">+3.3V_LINK</text>
<text x="254.7" y="20.8">+3.3V_LINK</text>
<text x="76.4" y="46.8">GND</text>
<text x="216.1" y="43.1">GND</text>
<text x="74.5" y="50.9">nTRST_LINK2</text>
<text x="298.2" y="49.2">GND</text>
<text x="74.5" y="58.3">SWDCLK_LINK2</text>
<text x="74.5" y="55.8">SWDIO_LINK2</text>
<text x="184.8" y="63.7">+3.3V_LINK</text>
<text x="290.9" y="63.9">GND</text>
<text x="24.3" y="73.5">+3.3V_LINK</text>
<text x="88.6" y="79.8">GND</text>
<text x="240.6" y="82.8">USB_DM_LINK</text>
<text x="240.7" y="80.3">USB_DP_LINK</text>
<text x="73.3" y="85.2">3v3_LNK_CORE</text>
<text x="233.8" y="88.9">USB_ID</text>
<text x="239.5" y="86.4">USB_VBUS_LINK</text>
<text x="233.8" y="113.4">I2C0_SDA</text>
<text x="233.8" y="111">I2C0_SCL</text>
<text x="102.1" y="114.2">GND</text>
<text x="175.7" y="114.2">GND</text>
<text x="191.9" y="117.1">I2C0_SCL_TRGT</text>
<text x="244.3" y="125.2">GND</text>
<text x="191.8" y="126.9">I2C0_SDA_TRGT</text>
<text x="257.7" y="130.1">GND</text>
<text x="289" y="137.2">+3.3V_LINK</text>
<text x="207.7" y="158.1">+5V</text>
<text x="171.6" y="167.3">USB_VBUS_TRGT</text>
<text x="287.2" y="168.1">GND</text>
<text x="245.5" y="174.2">GND</text>
<text x="374.9" y="176.4">+3.3V</text>
<text x="99.9" y="184.5">+5V_LINK</text>
<text x="300.1" y="183.8">+3.3V</text>
<text x="97.9" y="200.4">USB_VBUS_LINK</text>
<text x="267.6" y="206.5">+3.3REG</text>
<text x="145" y="215.3">SHLD1</text>
<text x="146.6" y="212.1">SHLD2</text>
<text x="152.7" y="214.5">SHLD3</text>
<text x="156.4" y="212.1">SHLD4 SHLD5</text>
<text x="165.4" y="215.3">SHLD6</text>
<text x="344.8" y="213.4">GND</text>
<text x="375.4" y="223.2">GND</text>
<text x="66" y="233.5">USB_DM_LINK</text>
<text x="100.9" y="229.4">GND</text>
<text x="66" y="235.9">USB_DP_LINK</text>
<text x="179.9" y="237.2">USB_ID</text>
<text x="239.4" y="237.9">GND</text>
<text x="165.8" y="251.4">GND</text>
<text x="124.2" y="253.9">GND</text>
<text x="399.5" y="267.7">OF</text>
</g>
<g font-size="1.8">
<text x="349" y="194.5">DNI</text>
<text x="325.8" y="253">d.consiglio</text>
<text x="339.5" y="253">5/1/2015</text>
<text x="337.6" y="261.6">05/01/2015</text>
</g>
<text font-size="1.2" x="255" y="158.1">300mA</text>
</svg>
